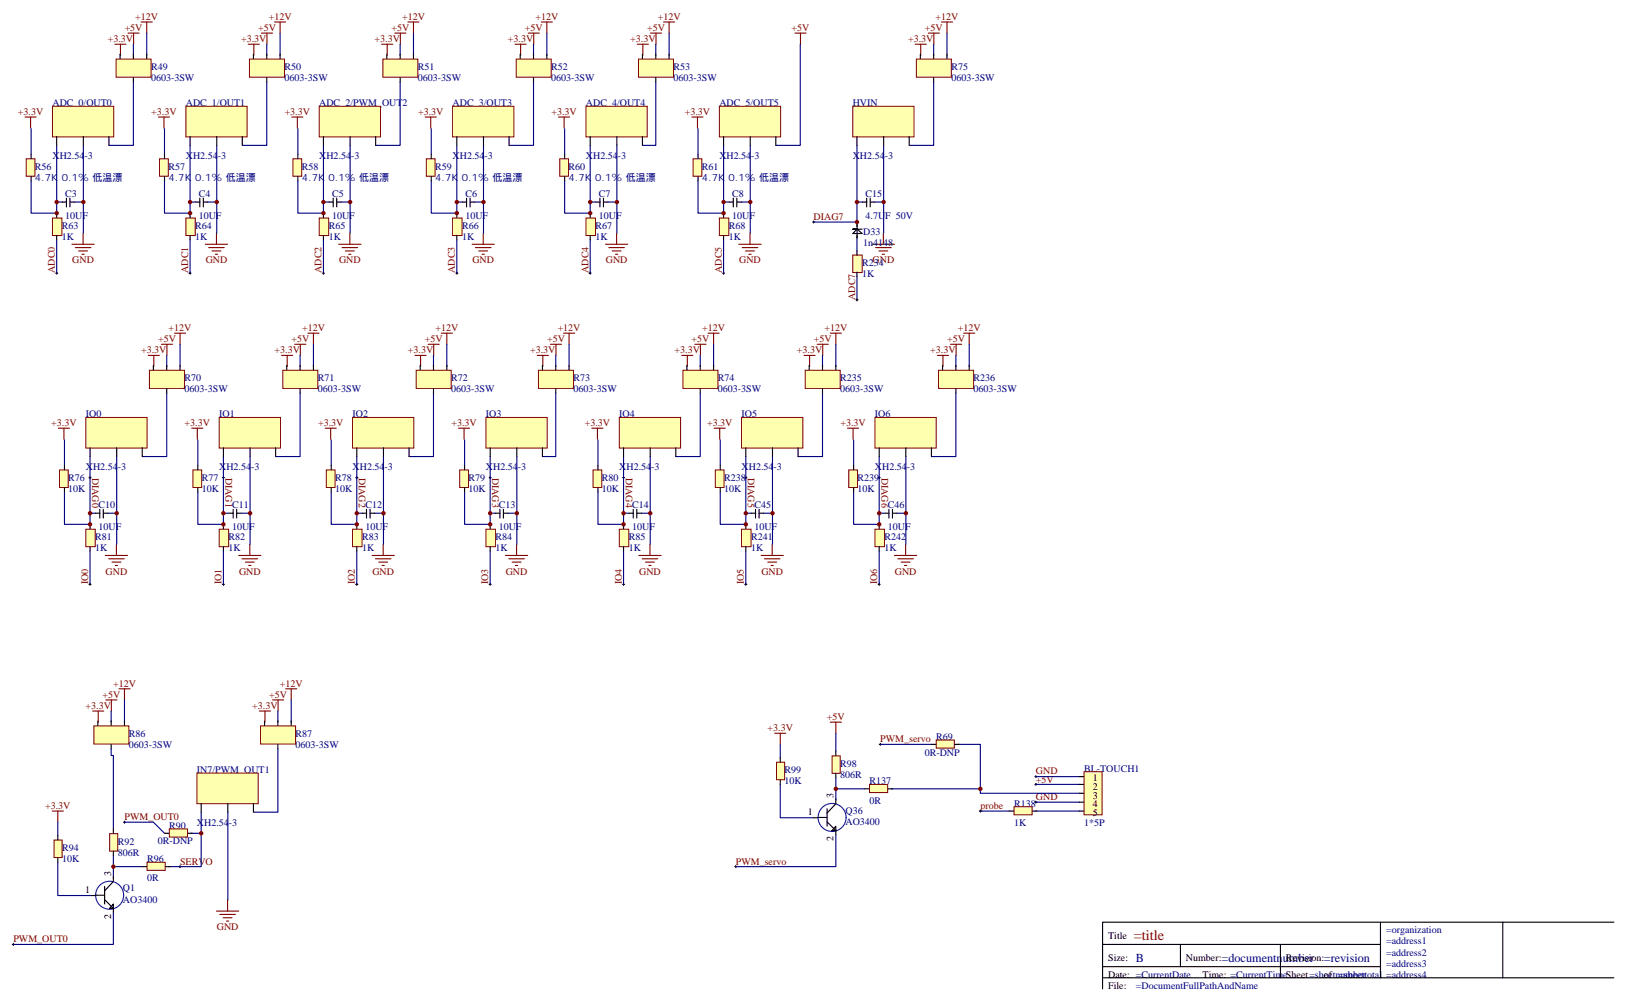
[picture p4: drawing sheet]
<svg xmlns="http://www.w3.org/2000/svg" width="516mm" height="317mm" viewBox="0 0 516 317" stroke-linecap="round" stroke-linejoin="round" font-family="sans-serif">
<path d="M350 299.8h88.1M374.6 299.8v7M406.4 299.8v10.6M438.1 292.7v17.7M477 292.7h-127v21.2M512.2 292.7h-35.2v17.7M350 310.4h162.2M350 306.8h88.1" fill="none" stroke="#000" stroke-width=".35"/>
<g fill="none" stroke="#800000" stroke-width=".35">
<path d="M36.5 14h3.5M38.2 14v3.6M40.6 10.5h3.6M42.4 10.5v3.5M44.8 7h3.5M46.6 7v3.5M78.8 14h3.5M80.6 14v3.6M83 10.5h3.5M84.7 10.5v3.5M87.1 7h3.6M88.9 7v3.5"/>
<path d="M121.1 14h3.6M122.9 14v3.6M125.3 10.5h3.5M127.1 10.5v3.5M129.5 7h3.5M131.2 7v3.5M163.5 14h3.5M165.2 14v3.6M167.6 10.5h3.6M169.4 10.5v3.5M171.8 7h3.5M173.6 7v3.5"/>
<path d="M202.3 14h3.5M204 14v3.6M206.4 10.5h3.6M208.2 10.5v3.5M210.6 7h3.5M212.4 7v3.5M252.3 10.5h3.5M254.1 10.5v3.5M290.5 14h3.5M292.2 14v3.6M294.6 10.5h3.6M296.4 10.5v3.5"/>
<path d="M298.8 7h3.5M300.6 7v3.5M7.9 37.2h3.6M9.7 37.2v3.5M50.3 37.2h3.5M52 37.2v3.5M92.6 37.2h3.5M94.4 37.2v3.5M134.9 37.2h3.6M136.7 37.2v3.5M177.3 37.2h3.5M179 37.2v3.5"/>
<path d="M219.6 37.2h3.5M221.4 37.2v3.5M22.8 77.5h7.1M23.9 78.6h4.9M25 79.7h2.8M26.4 74v3.5M65.2 77.5h7M66.2 78.6h5M67.3 79.7h2.8M68.7 74v3.5M107.5 77.5h7.1M108.6 78.6h4.9"/>
<path d="M109.6 79.7h2.9M111 74v3.5M149.8 77.5h7.1M150.9 78.6h4.9M152 79.7h2.8M153.4 74v3.5M192.2 77.5h7M193.2 78.6h5M194.3 79.7h2.8M195.7 74v3.5M234.5 77.5h7.1M235.6 78.6h4.9"/>
<path d="M236.6 79.7h2.9M238 74v3.5M276.8 77.5h7.1M277.9 78.6h4.9M279 79.7h2.8M280.4 74v3.5M26 80.7h.7M68.4 80.7h.7M110.7 80.7h.7M153 80.7h.7M195.4 80.7h.7M237.7 80.7h.7"/>
<path d="M280 80.7h.7M47.1 112.8h3.5M48.8 112.8v3.5M51.2 109.3h3.5M53 109.3v3.5M55.4 105.8h3.5M57.1 105.8v3.5M89.4 112.8h3.5M91.2 112.8v3.5M93.6 109.3h3.5M95.3 109.3v3.5M97.7 105.8h3.5"/>
<path d="M99.5 105.8v3.5M131.7 112.8h3.5M133.5 112.8v3.5M135.9 109.3h3.5M137.7 109.3v3.5M140.1 105.8h3.5M141.8 105.8v3.5M170.5 112.8h3.6M172.3 112.8v3.5M174.7 109.3h3.5M176.5 109.3v3.5M178.9 105.8h3.5"/>
<path d="M180.6 105.8v3.5M216.4 112.8h3.5M218.2 112.8v3.5M220.6 109.3h3.5M222.3 109.3v3.5M224.7 105.8h3.5M226.5 105.8v3.5M255.2 112.8h3.5M257 112.8v3.5M259.4 109.3h3.5M261.1 109.3v3.5M263.5 105.8h3.6"/>
<path d="M265.3 105.8v3.5M297.5 112.8h3.6M299.3 112.8v3.5M301.7 109.3h3.5M303.5 109.3v3.5M305.9 105.8h3.5M307.6 105.8v3.5M18.5 135.9h3.6M20.3 135.9v3.6M60.9 135.9h3.5M62.6 135.9v3.6M103.2 135.9h3.5"/>
<path d="M105 135.9v3.6M145.5 135.9h3.6M147.3 135.9v3.6M187.9 135.9h3.5M189.6 135.9v3.6M226.7 135.9h3.5M228.4 135.9v3.6M269 135.9h3.5M270.8 135.9v3.6M33.4 176.3h7.1M34.5 177.4h4.9M35.5 178.4h2.9"/>
<path d="M36.6 179.5h.7M37 172.8v3.5M75.8 176.3h7M76.8 177.4h5M77.9 178.4h2.8M78.9 179.5h.7M79.3 172.8v3.5M118.1 176.3h7.1M119.2 177.4h4.9M120.2 178.4h2.8M121.3 179.5h.7M121.6 172.8v3.5"/>
<path d="M160.4 176.3h7.1M161.5 177.4h4.9M162.5 178.4h2.9M163.6 179.5h.7M164 172.8v3.5M202.8 176.3h7M203.8 177.4h5M204.9 178.4h2.8M205.9 179.5h.7M206.3 172.8v3.5M241.6 176.3h7M242.6 177.4h5"/>
<path d="M243.7 178.4h2.8M244.7 179.5h.7M245.1 172.8v3.5M283.9 176.3h7.1M285 177.4h4.9M286 178.4h2.8M287.1 179.5h.7M287.4 172.8v3.5M37.7 218.7h3.6M39.5 218.7v3.5M90.7 218.7h3.5M92.4 218.7v3.5"/>
<path d="M29.4 225.7h3.5M31.2 225.7v3.5M33.6 222.2h3.5M35.3 222.2v3.5M82.3 225.7h3.6M84.1 225.7v3.5M86.5 222.2h3.5M88.3 222.2v3.5M245.9 232.8h3.5M247.6 232.8v3.5M263.5 229.2h3.6M265.3 229.2v3.6"/>
<path d="M16.6 257.5h3.5M18.3 257.5v3.5M68.7 289.2h7.1M69.8 290.3h4.9M70.8 291.3h2.8M71.9 292.4h.7M72.2 285.7v3.5"/>
</g>
<g fill="none" stroke="#000" stroke-width=".32">
<path d="M257.9 70.5h.7M258.2 70.1v.7M17.6 86.7h.7M18 86.4v.7M60 86.7h.7M60.3 86.4v.7M102.3 86.7h.7M102.7 86.4v.7M144.6 86.7h.7M145 86.4v.7M187 86.7h.7M187.3 86.4v.7"/>
<path d="M229.3 86.7h.7M229.7 86.4v.7M271.6 95.2h.7M272 94.8v.7M28.2 151.6h.7M28.6 151.3v.7M70.6 151.6h.7M70.9 151.3v.7M112.9 151.6h.7M113.2 151.3v.7M155.2 151.6h.7M155.6 151.3v.7"/>
<path d="M197.6 151.6h.7M197.9 151.3v.7M236.4 151.6h.7M236.7 151.3v.7M278.7 151.6h.7M279 151.3v.7M28.2 185.5h.7M28.6 185.1v.7M70.6 185.5h.7M70.9 185.1v.7M112.9 185.5h.7M113.2 185.1v.7"/>
<path d="M155.2 185.5h.7M155.6 185.1v.7M197.6 185.5h.7M197.9 185.1v.7M236.4 185.5h.7M236.7 185.1v.7M278.7 185.5h.7M279 185.1v.7M279 236.3h.8M279.4 235.9v.7M310.8 257.5h.7M311.1 257.1v.7"/>
<path d="M328.4 246.5h.7M328.4 249h.7M328.4 254.6h.7M328.8 246.2v.7M328.8 248.6v.7M328.8 254.3v.7M39.2 261h.7M39.5 260.6v.7M56.8 275.1h.7M57.1 274.7v.7M233.2 275.1h.7M233.5 274.7v.7"/>
<path d="M3.9 299.8h.7M4.2 299.4v.7"/>
</g>
<g fill="none" stroke="#000080" stroke-width=".35">
<path d="M42.3 14v3.6M46.6 10.5v7.1M84.7 14v3.6M88.9 10.5v7.1M127 14v3.6M131.2 10.5v7.1M169.3 14v3.6M173.6 10.5v7.1M208.1 14v3.6M212.4 10.5v7.1M254 14v32.1h-7.8M296.3 14v3.6"/>
<path d="M300.6 10.5v7.1M42.3 26v20.1h-7.7M84.7 26v20.1h-7.8M127 26v20.1h-7.8M169.3 26v20.1h-7.7M208.1 26v20.1h-4.2M296.3 26v20.1h-7.7M9.9 57.4v10.3h8.1v-3.6M9.9 40.9v8.1M18 46.1v18h1.8M26.5 46.1v27.9M52.2 57.4v10.3h8.1v-3.6"/>
<path d="M52.2 40.9v8.1M60.3 46.1v18h1.8M68.8 46.1v27.9M94.5 57.4v10.3h8.2v-3.6M94.5 40.9v8.1M102.7 46.1v18h1.7M111.1 46.1v27.9M136.9 57.4v10.3h8.1v-3.6M136.9 40.9v8.1M145 46.1v18h1.8M153.5 46.1v27.9M179.2 57.4v10.3h8.1v-3.6"/>
<path d="M179.2 40.9v8.1M187.3 46.1v18h1.8M195.8 46.1v27.9M221.5 57.4v10.3h8.2v-3.6M221.5 40.9v8.1M229.7 46.1v18h1.7M238.1 46.1v27.9M272 46.1v18h1.8M280.5 46.1v27.9M18 76.1v10.6M23.6 64.1h2.9M60.3 76.1v10.6"/>
<path d="M66 64.1h2.8M102.7 76.1v10.6M108.3 64.1h2.8M145 76.1v10.6M150.6 64.1h2.9M187.3 76.1v10.6M193 64.1h2.8M229.7 76.1v10.6M235.3 64.1h2.8M258.2 70.5h13.8M272 64.1v7.1M272 75.4v4.3"/>
<path d="M277.6 64.1h2.9M272 87.8v7.4M52.9 112.8v3.5M57.1 109.3v7M95.2 112.8v3.5M99.5 109.3v7M137.6 112.8v3.5M141.8 109.3v7M176.4 112.8v3.5M180.6 109.3v7M222.2 112.8v3.5M226.5 109.3v7"/>
<path d="M261.1 112.8v3.5M265.3 109.3v7M303.4 112.8v3.5M307.6 109.3v7M20.5 139.6v8.1M52.9 124.8v20.1h-7.7M62.8 139.6v8.1M95.2 124.8v20.1h-7.7M105.1 139.6v8.1M137.6 124.8v20.1h-7.8M147.5 139.6v8.1M176.4 124.8v20.1h-4.2"/>
<path d="M189.8 139.6v8.1M222.2 124.8v20.1h-7.7M228.6 139.6v8.1M261.1 124.8v20.1h-7.8M270.9 139.6v8.1M303.4 124.8v20.1h-7.8M20.5 156.2v10.2h8.1v-3.5M28.6 144.9v18h1.7M37 144.9v27.9M62.8 156.2v10.2h8.1v-3.5M70.9 144.9v18h1.8M79.4 144.9v27.9"/>
<path d="M105.1 156.2v10.2h8.1v-3.5M113.2 144.9v18h1.8M121.7 144.9v27.9M147.5 156.2v10.2h8.1v-3.5M155.6 144.9v18h1.7M164 144.9v27.9M189.8 156.2v10.2h8.1v-3.5M197.9 144.9v18h1.8M206.4 144.9v27.9M228.6 156.2v10.2h8.1v-3.5M236.7 144.9v18h1.8M245.2 144.9v27.9"/>
<path d="M270.9 156.2v10.2h8.1v-3.5M279 144.9v18h1.8M287.5 144.9v27.9M28.6 174.9v10.6M34.2 162.9h2.8M70.9 174.9v10.6M76.6 162.9h2.8M113.2 174.9v10.6M118.9 162.9h2.8M155.6 174.9v10.6M161.2 162.9h2.8M197.9 174.9v10.6"/>
<path d="M203.6 162.9h2.8M236.7 174.9v10.6M242.4 162.9h2.8M279 174.9v10.6M284.7 162.9h2.8M35.3 237.7v2.1h.7v23.3M35.3 225.7v3.5M39.5 222.2v7M88.2 237.7v20.1h-7.8M88.2 225.7v3.5M92.4 222.2v7M247.6 236.3v4.2"/>
<path d="M265.3 232.8v5.6M279.4 236.3h16.2M304.1 236.3h7v15.5h31.4M63.9 257.8v17.3h-10.3M72.3 257.8v27.9M247.6 249v10.6h10.6M265.3 246.9v7M265.3 250.4h9.2M282.9 250.4h28.2M311.1 257.5h9.2M328.8 246.5h13.7M328.8 249h13.7"/>
<path d="M328.8 254.6h13.7M328.8 257.5h13.7M18.3 273.7v10.6h10.6M18.3 261v4.2M36 271.6v7M36 275.1h9.2M39.5 261h9.2l3.5 3.5M60.7 264.5h3.2M265.3 264.9v10.2h-31.8M36 289.6v10.2h-31.8"/>
</g>
<path d="M8.3 50.4h2.8v5.6h-2.8z" fill="#ffffb0" stroke="#800000" stroke-width=".32"/>
<path d="M9.9 49v1.4M9.9 56v1.4M19.8 64.1h1.3M21.1 62.9v2.8M22.2 62.9v2.8M22.2 64.1h1.4" fill="none" stroke="#000" stroke-width=".35"/>
<path d="M16.7 33.7h19.4v9.8h-19.4z" fill="#ffffb0" stroke="#800000" stroke-width=".32"/>
<path d="M18 43.4v2.7M26.5 43.4v2.7M34.6 43.4v2.7" fill="none" stroke="#000" stroke-width=".35"/>
<path d="M16.7 69.2h3v5.6h-3z" fill="#ffffb0" stroke="#800000" stroke-width=".32"/>
<path d="M18 67.7v1.4M18 74.7v1.4" fill="none" stroke="#000" stroke-width=".35"/>
<path d="M50.6 50.4h2.8v5.6h-2.8z" fill="#ffffb0" stroke="#800000" stroke-width=".32"/>
<path d="M52.2 49v1.4M52.2 56v1.4M62.1 64.1h1.4M63.4 62.9v2.8M64.5 62.9v2.8M64.6 64.1h1.4" fill="none" stroke="#000" stroke-width=".35"/>
<path d="M59 33.7h19.4v9.8h-19.4z" fill="#ffffb0" stroke="#800000" stroke-width=".32"/>
<path d="M60.3 43.4v2.7M68.8 43.4v2.7M76.9 43.4v2.7" fill="none" stroke="#000" stroke-width=".35"/>
<path d="M59 69.2h3v5.6h-3z" fill="#ffffb0" stroke="#800000" stroke-width=".32"/>
<path d="M60.3 67.7v1.4M60.3 74.7v1.4" fill="none" stroke="#000" stroke-width=".35"/>
<path d="M93 50.4h2.8v5.6h-2.8z" fill="#ffffb0" stroke="#800000" stroke-width=".32"/>
<path d="M94.5 49v1.4M94.5 56v1.4M104.4 64.1h1.4M105.7 62.9v2.8M106.9 62.9v2.8M106.9 64.1h1.4" fill="none" stroke="#000" stroke-width=".35"/>
<path d="M101.3 33.7h19.5v9.8h-19.5z" fill="#ffffb0" stroke="#800000" stroke-width=".32"/>
<path d="M102.7 43.4v2.7M111.1 43.4v2.7M119.2 43.4v2.7" fill="none" stroke="#000" stroke-width=".35"/>
<path d="M101.3 69.2h3v5.6h-3z" fill="#ffffb0" stroke="#800000" stroke-width=".32"/>
<path d="M102.7 67.7v1.4M102.7 74.7v1.4" fill="none" stroke="#000" stroke-width=".35"/>
<path d="M135.3 50.4h2.8v5.6h-2.8z" fill="#ffffb0" stroke="#800000" stroke-width=".32"/>
<path d="M136.9 49v1.4M136.9 56v1.4M146.8 64.1h1.3M148.1 62.9v2.8M149.2 62.9v2.8M149.2 64.1h1.4" fill="none" stroke="#000" stroke-width=".35"/>
<path d="M143.7 33.7h19.4v9.8h-19.4z" fill="#ffffb0" stroke="#800000" stroke-width=".32"/>
<path d="M145 43.4v2.7M153.5 43.4v2.7M161.6 43.4v2.7" fill="none" stroke="#000" stroke-width=".35"/>
<path d="M143.7 69.2h3v5.6h-3z" fill="#ffffb0" stroke="#800000" stroke-width=".32"/>
<path d="M145 67.7v1.4M145 74.7v1.4" fill="none" stroke="#000" stroke-width=".35"/>
<path d="M177.6 50.4h2.8v5.6h-2.8z" fill="#ffffb0" stroke="#800000" stroke-width=".32"/>
<path d="M179.2 49v1.4M179.2 56v1.4M189.1 64.1h1.4M190.4 62.9v2.8M191.5 62.9v2.8M191.6 64.1h1.4" fill="none" stroke="#000" stroke-width=".35"/>
<path d="M186 33.7h19.4v9.8h-19.4z" fill="#ffffb0" stroke="#800000" stroke-width=".32"/>
<path d="M187.3 43.4v2.7M195.8 43.4v2.7M203.9 43.4v2.7" fill="none" stroke="#000" stroke-width=".35"/>
<path d="M186 69.2h3v5.6h-3z" fill="#ffffb0" stroke="#800000" stroke-width=".32"/>
<path d="M187.3 67.7v1.4M187.3 74.7v1.4" fill="none" stroke="#000" stroke-width=".35"/>
<path d="M220 50.4h2.8v5.6h-2.8z" fill="#ffffb0" stroke="#800000" stroke-width=".32"/>
<path d="M221.5 49v1.4M221.5 56v1.4M231.4 64.1h1.4M232.7 62.9v2.8M233.9 62.9v2.8M233.9 64.1h1.4" fill="none" stroke="#000" stroke-width=".35"/>
<path d="M228.3 33.7h19.5v9.8h-19.5z" fill="#ffffb0" stroke="#800000" stroke-width=".32"/>
<path d="M229.7 43.4v2.7M238.1 43.4v2.7M246.2 43.4v2.7" fill="none" stroke="#000" stroke-width=".35"/>
<path d="M228.3 69.2h3v5.6h-3z" fill="#ffffb0" stroke="#800000" stroke-width=".32"/>
<path d="M229.7 67.7v1.4M229.7 74.7v1.4" fill="none" stroke="#000" stroke-width=".35"/>
<path d="M36.8 18.8h11.2v5.7h-11.2z" fill="#ffffb0" stroke="#800000" stroke-width=".32"/>
<path d="M38.1 17.2v1.4M42.3 17.2v1.4M46.6 17.2v1.4M42.3 24.6v1.4" fill="none" stroke="#000" stroke-width=".35"/>
<path d="M79.2 18.8h11.1v5.7h-11.1z" fill="#ffffb0" stroke="#800000" stroke-width=".32"/>
<path d="M80.4 17.2v1.4M84.7 17.2v1.4M88.9 17.2v1.4M84.7 24.6v1.4" fill="none" stroke="#000" stroke-width=".35"/>
<path d="M121.5 18.8h11.1v5.7h-11.1z" fill="#ffffb0" stroke="#800000" stroke-width=".32"/>
<path d="M122.8 17.2v1.4M127 17.2v1.4M131.2 17.2v1.4M127 24.6v1.4" fill="none" stroke="#000" stroke-width=".35"/>
<path d="M163.8 18.8h11.2v5.7h-11.2z" fill="#ffffb0" stroke="#800000" stroke-width=".32"/>
<path d="M165.1 17.2v1.4M169.3 17.2v1.4M173.6 17.2v1.4M169.3 24.6v1.4" fill="none" stroke="#000" stroke-width=".35"/>
<path d="M202.6 18.8h11.2v5.7h-11.2z" fill="#ffffb0" stroke="#800000" stroke-width=".32"/>
<path d="M203.9 17.2v1.4M208.1 17.2v1.4M212.4 17.2v1.4M208.1 24.6v1.4" fill="none" stroke="#000" stroke-width=".35"/>
<path d="M18.9 149.2h2.8v5.5h-2.8z" fill="#ffffb0" stroke="#800000" stroke-width=".32"/>
<path d="M20.5 147.7v1.4M20.5 154.8v1.4M30.3 162.9h1.4M31.7 161.7v2.8M32.8 161.7v2.8M32.8 162.9h1.4" fill="none" stroke="#000" stroke-width=".35"/>
<path d="M27.2 132.5h19.5v9.7h-19.5z" fill="#ffffb0" stroke="#800000" stroke-width=".32"/>
<path d="M28.6 142.1v2.8M37 142.1v2.8M45.2 142.1v2.8" fill="none" stroke="#000" stroke-width=".35"/>
<path d="M27.2 168h3v5.5h-3z" fill="#ffffb0" stroke="#800000" stroke-width=".32"/>
<path d="M28.6 166.4v1.4M28.6 173.5v1.4" fill="none" stroke="#000" stroke-width=".35"/>
<path d="M61.2 149.2h2.8v5.5h-2.8z" fill="#ffffb0" stroke="#800000" stroke-width=".32"/>
<path d="M62.8 147.7v1.4M62.8 154.8v1.4M72.7 162.9h1.4M74 161.7v2.8M75.1 161.7v2.8M75.2 162.9h1.4" fill="none" stroke="#000" stroke-width=".35"/>
<path d="M69.6 132.5h19.4v9.7h-19.4z" fill="#ffffb0" stroke="#800000" stroke-width=".32"/>
<path d="M70.9 142.1v2.8M79.4 142.1v2.8M87.5 142.1v2.8" fill="none" stroke="#000" stroke-width=".35"/>
<path d="M69.6 168h3v5.5h-3z" fill="#ffffb0" stroke="#800000" stroke-width=".32"/>
<path d="M70.9 166.4v1.4M70.9 173.5v1.4" fill="none" stroke="#000" stroke-width=".35"/>
<path d="M103.6 149.2h2.7v5.5h-2.7z" fill="#ffffb0" stroke="#800000" stroke-width=".32"/>
<path d="M105.1 147.7v1.4M105.1 154.8v1.4M115 162.9h1.4M116.3 161.7v2.8M117.5 161.7v2.8M117.5 162.9h1.4" fill="none" stroke="#000" stroke-width=".35"/>
<path d="M111.9 132.5h19.4v9.7h-19.4z" fill="#ffffb0" stroke="#800000" stroke-width=".32"/>
<path d="M113.2 142.1v2.8M121.7 142.1v2.8M129.8 142.1v2.8" fill="none" stroke="#000" stroke-width=".35"/>
<path d="M111.9 168h3v5.5h-3z" fill="#ffffb0" stroke="#800000" stroke-width=".32"/>
<path d="M113.2 166.4v1.4M113.2 173.5v1.4" fill="none" stroke="#000" stroke-width=".35"/>
<path d="M145.9 149.2h2.8v5.5h-2.8z" fill="#ffffb0" stroke="#800000" stroke-width=".32"/>
<path d="M147.5 147.7v1.4M147.5 154.8v1.4M157.3 162.9h1.4M158.7 161.7v2.8M159.8 161.7v2.8M159.8 162.9h1.4" fill="none" stroke="#000" stroke-width=".35"/>
<path d="M154.2 132.5h19.5v9.7h-19.5z" fill="#ffffb0" stroke="#800000" stroke-width=".32"/>
<path d="M155.6 142.1v2.8M164 142.1v2.8M172.2 142.1v2.8" fill="none" stroke="#000" stroke-width=".35"/>
<path d="M154.2 168h3v5.5h-3z" fill="#ffffb0" stroke="#800000" stroke-width=".32"/>
<path d="M155.6 166.4v1.4M155.6 173.5v1.4" fill="none" stroke="#000" stroke-width=".35"/>
<path d="M188.2 149.2h2.8v5.5h-2.8z" fill="#ffffb0" stroke="#800000" stroke-width=".32"/>
<path d="M189.8 147.7v1.4M189.8 154.8v1.4M199.7 162.9h1.4M201 161.7v2.8M202.1 161.7v2.8M202.2 162.9h1.4" fill="none" stroke="#000" stroke-width=".35"/>
<path d="M196.6 132.5h19.4v9.7h-19.4z" fill="#ffffb0" stroke="#800000" stroke-width=".32"/>
<path d="M197.9 142.1v2.8M206.4 142.1v2.8M214.5 142.1v2.8" fill="none" stroke="#000" stroke-width=".35"/>
<path d="M196.6 168h3v5.5h-3z" fill="#ffffb0" stroke="#800000" stroke-width=".32"/>
<path d="M197.9 166.4v1.4M197.9 173.5v1.4" fill="none" stroke="#000" stroke-width=".35"/>
<path d="M47.4 117.5h11.1v5.8h-11.1z" fill="#ffffb0" stroke="#800000" stroke-width=".32"/>
<path d="M48.7 116v1.4M52.9 116v1.4M57.1 116v1.4M52.9 123.4v1.4" fill="none" stroke="#000" stroke-width=".35"/>
<path d="M89.8 117.5h11.1v5.8h-11.1z" fill="#ffffb0" stroke="#800000" stroke-width=".32"/>
<path d="M91 116v1.4M95.2 116v1.4M99.5 116v1.4M95.2 123.4v1.4" fill="none" stroke="#000" stroke-width=".35"/>
<path d="M132.1 117.5h11.1v5.8h-11.1z" fill="#ffffb0" stroke="#800000" stroke-width=".32"/>
<path d="M133.3 116v1.4M137.6 116v1.4M141.8 116v1.4M137.6 123.4v1.4" fill="none" stroke="#000" stroke-width=".35"/>
<path d="M170.9 117.5h11.1v5.8h-11.1z" fill="#ffffb0" stroke="#800000" stroke-width=".32"/>
<path d="M172.2 116v1.4M176.4 116v1.4M180.6 116v1.4M176.4 123.4v1.4" fill="none" stroke="#000" stroke-width=".35"/>
<path d="M216.8 117.5h11.1v5.8h-11.1z" fill="#ffffb0" stroke="#800000" stroke-width=".32"/>
<path d="M218 116v1.4M222.2 116v1.4M226.5 116v1.4M222.2 123.4v1.4" fill="none" stroke="#000" stroke-width=".35"/>
<path d="M62.5 245.4h19.5v9.7h-19.5z" fill="#ffffb0" stroke="#800000" stroke-width=".32"/>
<path d="M63.9 255v2.8M72.3 255v2.8M80.4 255v2.8" fill="none" stroke="#000" stroke-width=".35"/>
<path d="M82.7 230.4h11.1v5.8h-11.1z" fill="#ffffb0" stroke="#800000" stroke-width=".32"/>
<path d="M84 228.9v1.4M88.2 228.9v1.4M88.2 236.3v1.4M92.4 228.9v1.4M36 278.3v1.4M36 279.8l-2.8 3M28.9 284.3h1.4M30.4 284.2h2.8M33.2 285.6l2.8 2.7h-1.2h1.2v-1.3l-1.2 1.3M33.2 281.4v5.6M36 288.2v1.4" fill="none" stroke="#000" stroke-width=".35"/>
<path d="M39.2 284.2a4.4 4.4 0 0 0-6.4-4 4.4 4.4 0 0 0-.7 7.5 4.4 4.4 0 0 0 7.1-2.7v-.8" fill="none" stroke="#00f" stroke-width=".35"/>
<path d="M34.8 264.6h2.6v5.6h-2.6z" fill="#ffffb0" stroke="#800000" stroke-width=".32"/>
<path d="M36 263.1v1.4M36 270.2v1.4" fill="none" stroke="#000" stroke-width=".35"/>
<path d="M17.2 266.7h2.5v5.5h-2.5z" fill="#ffffb0" stroke="#800000" stroke-width=".32"/>
<path d="M18.3 265.2v1.4M18.3 272.3v1.4" fill="none" stroke="#000" stroke-width=".35"/>
<path d="M46.7 273.7h5.7v2.6h-5.7z" fill="#ffffb0" stroke="#800000" stroke-width=".32"/>
<path d="M45.2 275.1h1.3M52.6 275.1h1.4" fill="none" stroke="#000" stroke-width=".35"/>
<path d="M53.7 263.1h5.8v2.6h-5.8z" fill="#ffffb0" stroke="#800000" stroke-width=".32"/>
<path d="M52.2 264.5h1.4M59.6 264.5h1.4" fill="none" stroke="#000" stroke-width=".35"/>
<path d="M29.8 230.4h11.1v5.8h-11.1z" fill="#ffffb0" stroke="#800000" stroke-width=".32"/>
<path d="M273.8 64.1h1.3M275.1 62.9v2.8M276.2 62.9v2.8M276.2 64.1h1.4M31 228.9v1.4M35.3 228.9v1.4M35.3 236.3v1.4M39.5 228.9v1.4" fill="none" stroke="#000" stroke-width=".35"/>
<path d="M270.7 33.7h19.4v9.8h-19.4z" fill="#ffffb0" stroke="#800000" stroke-width=".32"/>
<path d="M272 43.4v2.7M280.5 43.4v2.7M288.6 43.4v2.7" fill="none" stroke="#000" stroke-width=".35"/>
<path d="M290.8 18.8h11.2v5.7h-11.2z" fill="#ffffb0" stroke="#800000" stroke-width=".32"/>
<path d="M292.1 17.2v1.4M296.3 17.2v1.4M300.6 17.2v1.4M296.3 24.6v1.4M272 71.2v.7M272 71.3v1.4l-1.3 1.4h2.9l-1.6-1.4h-1.3h2.9M272 72.7v2.8" fill="none" stroke="#000" stroke-width=".35"/>
<path d="M344.1 245h5.7v13.6h-5.7z" fill="#ffffb0" stroke="#800000" stroke-width=".32"/>
<path d="M342.5 246.5h1.4M342.5 249h1.4M342.5 251.8h1.4M342.5 254.6h1.4M342.5 257.5h1.4" fill="none" stroke="#000" stroke-width=".35"/>
<path d="M270.7 81h3v5.5h-3z" fill="#ffffb0" stroke="#800000" stroke-width=".32"/>
<path d="M272 79.7v1.3M272 86.4v1.4" fill="none" stroke="#000" stroke-width=".35"/>
<path d="M227 149.2h2.8v5.5h-2.8z" fill="#ffffb0" stroke="#800000" stroke-width=".32"/>
<path d="M228.6 147.7v1.4M228.6 154.8v1.4M238.5 162.9h1.4M239.8 161.7v2.8M240.9 161.7v2.8M241 162.9h1.4" fill="none" stroke="#000" stroke-width=".35"/>
<path d="M235.4 132.5h19.4v9.7h-19.4z" fill="#ffffb0" stroke="#800000" stroke-width=".32"/>
<path d="M236.7 142.1v2.8M245.2 142.1v2.8M253.3 142.1v2.8" fill="none" stroke="#000" stroke-width=".35"/>
<path d="M235.4 168h3v5.5h-3z" fill="#ffffb0" stroke="#800000" stroke-width=".32"/>
<path d="M236.7 166.4v1.4M236.7 173.5v1.4" fill="none" stroke="#000" stroke-width=".35"/>
<path d="M255.6 117.5h11.1v5.8h-11.1z" fill="#ffffb0" stroke="#800000" stroke-width=".32"/>
<path d="M256.8 116v1.4M261.1 116v1.4M265.3 116v1.4M261.1 123.4v1.4" fill="none" stroke="#000" stroke-width=".35"/>
<path d="M269.4 149.2h2.7v5.5h-2.7z" fill="#ffffb0" stroke="#800000" stroke-width=".32"/>
<path d="M270.9 147.7v1.4M270.9 154.8v1.4M280.8 162.9h1.4M282.1 161.7v2.8M283.3 161.7v2.8M283.3 162.9h1.4" fill="none" stroke="#000" stroke-width=".35"/>
<path d="M277.7 132.5h19.5v9.7h-19.5z" fill="#ffffb0" stroke="#800000" stroke-width=".32"/>
<path d="M279 142.1v2.8M287.5 142.1v2.8M295.6 142.1v2.8" fill="none" stroke="#000" stroke-width=".35"/>
<path d="M277.7 168h3v5.5h-3z" fill="#ffffb0" stroke="#800000" stroke-width=".32"/>
<path d="M279 166.4v1.4M279 173.5v1.4" fill="none" stroke="#000" stroke-width=".35"/>
<path d="M297.9 117.5h11.1v5.8h-11.1z" fill="#ffffb0" stroke="#800000" stroke-width=".32"/>
<path d="M299.2 116v1.4M303.4 116v1.4M307.6 116v1.4M303.4 123.4v1.4" fill="none" stroke="#000" stroke-width=".35"/>
<path d="M321.8 256.1h5.8v2.5h-5.8z" fill="#ffffb0" stroke="#800000" stroke-width=".32"/>
<path d="M258.2 259.6h1.4M259.7 259.5h2.8M262.5 256.7v5.6M265.3 253.6v1.4M265.3 255.1l-2.8 3M320.3 257.5h1.4M327.8 257.5h1.3M262.5 260.9l2.8 2.8h-1.2h1.2v-1.4l-1.2 1.4M265.3 263.5v1.4" fill="none" stroke="#000" stroke-width=".35"/>
<circle cx="264.1" cy="259.5" r="4.4" fill="none" stroke="#00f" stroke-width=".35"/>
<path d="M264.1 239.9h2.6v5.6h-2.6z" fill="#ffffb0" stroke="#800000" stroke-width=".32"/>
<path d="M265.3 238.4v1.4M265.3 245.5v1.4" fill="none" stroke="#000" stroke-width=".35"/>
<path d="M246.5 242h2.5v5.5h-2.5z" fill="#ffffb0" stroke="#800000" stroke-width=".32"/>
<path d="M247.6 240.5v1.4M247.6 247.6v1.4" fill="none" stroke="#000" stroke-width=".35"/>
<path d="M276 249h5.7v2.6h-5.7z" fill="#ffffb0" stroke="#800000" stroke-width=".32"/>
<path d="M274.5 250.4h1.4M281.9 250.4h1.4" fill="none" stroke="#000" stroke-width=".35"/>
<path d="M297.1 234.9h5.8v2.6h-5.8z" fill="#ffffb0" stroke="#800000" stroke-width=".32"/>
<path d="M295.6 236.3h1.4M303.1 236.3h1.3" fill="none" stroke="#000" stroke-width=".35"/>
<g fill="#800000">
<circle cx="18" cy="67.7" r=".71"/>
<circle cx="18" cy="64.1" r=".71"/>
<circle cx="26.5" cy="64.1" r=".71"/>
<circle cx="28.6" cy="166.4" r=".71"/>
<circle cx="28.6" cy="162.9" r=".71"/>
<circle cx="36" cy="275.1" r=".71"/>
<circle cx="37" cy="162.9" r=".71"/>
<circle cx="60.3" cy="67.7" r=".71"/>
<circle cx="60.3" cy="64.1" r=".71"/>
<circle cx="63.9" cy="264.5" r=".71"/>
<circle cx="68.8" cy="64.1" r=".71"/>
<circle cx="70.9" cy="166.4" r=".71"/>
<circle cx="70.9" cy="162.9" r=".71"/>
<circle cx="79.4" cy="162.9" r=".71"/>
<circle cx="102.7" cy="67.7" r=".71"/>
<circle cx="102.7" cy="64.1" r=".71"/>
<circle cx="111.1" cy="64.1" r=".71"/>
<circle cx="113.2" cy="166.4" r=".71"/>
<circle cx="113.2" cy="162.9" r=".71"/>
<circle cx="121.7" cy="162.9" r=".71"/>
<circle cx="145" cy="67.7" r=".71"/>
<circle cx="145" cy="64.1" r=".71"/>
<circle cx="153.5" cy="64.1" r=".71"/>
<circle cx="155.6" cy="166.4" r=".71"/>
<circle cx="155.6" cy="162.9" r=".71"/>
<circle cx="164" cy="162.9" r=".71"/>
<circle cx="187.3" cy="67.7" r=".71"/>
<circle cx="187.3" cy="64.1" r=".71"/>
<circle cx="195.8" cy="64.1" r=".71"/>
<circle cx="197.9" cy="166.4" r=".71"/>
<circle cx="197.9" cy="162.9" r=".71"/>
<circle cx="206.4" cy="162.9" r=".71"/>
<circle cx="229.7" cy="67.7" r=".71"/>
<circle cx="229.7" cy="64.1" r=".71"/>
<circle cx="236.7" cy="166.4" r=".71"/>
<circle cx="236.7" cy="162.9" r=".71"/>
<circle cx="238.1" cy="64.1" r=".71"/>
<circle cx="245.2" cy="162.9" r=".71"/>
<circle cx="265.3" cy="250.4" r=".71"/>
<circle cx="272" cy="70.5" r=".71"/>
<circle cx="272" cy="64.1" r=".71"/>
<circle cx="279" cy="166.4" r=".71"/>
<circle cx="279" cy="162.9" r=".71"/>
<circle cx="280.5" cy="64.1" r=".71"/>
<circle cx="287.5" cy="162.9" r=".71"/>
<circle cx="311.2" cy="250.4" r=".71"/>
</g>
<text font-size="4.6" fill="#800000" x="359.8" y="298.4">=title</text>
<g font-size="3.9" fill="#000080">
<text x="360.5" y="305.4">B</text>
<text x="387.7" y="305.4">=documentnumber</text>
<text x="420.2" y="305.4">=revision</text>
</g>
<g font-size="3.2" fill="#800000">
<text x="39.6" y="9.9">+5V</text>
<text x="42.9" y="6.3">+12V</text>
<text x="81.9" y="9.9">+5V</text>
<text x="85.3" y="6.3">+12V</text>
<text x="124.2" y="9.9">+5V</text>
<text x="127.6" y="6.3">+12V</text>
<text x="166.6" y="9.9">+5V</text>
<text x="169.9" y="6.3">+12V</text>
<text x="205.4" y="9.9">+5V</text>
<text x="208.8" y="6.3">+12V</text>
<text x="251.2" y="9.9">+5V</text>
<text x="293.6" y="9.9">+5V</text>
<text x="296.9" y="6.3">+12V</text>
<text x="34.2" y="13.4">+3.3V</text>
<text x="76.5" y="13.4">+3.3V</text>
<text x="118.9" y="13.4">+3.3V</text>
<text x="161.2" y="13.4">+3.3V</text>
<text x="200" y="13.4">+3.3V</text>
<text x="288.2" y="13.4">+3.3V</text>
<text x="5.7" y="36.5">+3.3V</text>
<text x="48" y="36.5">+3.3V</text>
<text x="90.4" y="36.5">+3.3V</text>
<text x="132.7" y="36.5">+3.3V</text>
<text x="175" y="36.5">+3.3V</text>
<text x="217.4" y="36.5">+3.3V</text>
<text x="258.2" y="69.8">DIAG7</text>
<text x="22.9" y="83.6">GND</text>
<text x="65.3" y="83.6">GND</text>
<text x="107.6" y="83.6">GND</text>
<text x="149.9" y="83.6">GND</text>
<text x="192.3" y="83.6">GND</text>
<text x="234.6" y="83.6">GND</text>
<text x="276.9" y="83.6">GND</text>
<text x="17.4" y="86.6" transform="rotate(-90 17.4 86.6)">ADC0</text>
<text x="59.7" y="86.6" transform="rotate(-90 59.7 86.6)">ADC1</text>
<text x="102.1" y="86.6" transform="rotate(-90 102.1 86.6)">ADC2</text>
<text x="144.4" y="86.6" transform="rotate(-90 144.4 86.6)">ADC3</text>
<text x="186.7" y="86.6" transform="rotate(-90 186.7 86.6)">ADC4</text>
<text x="229.1" y="86.6" transform="rotate(-90 229.1 86.6)">ADC5</text>
<text x="271.4" y="95.2" transform="rotate(-90 271.4 95.2)">ADC7</text>
<text x="53.5" y="105.1">+12V</text>
<text x="95.9" y="105.1">+12V</text>
<text x="138.2" y="105.1">+12V</text>
<text x="177" y="105.1">+12V</text>
<text x="222.9" y="105.1">+12V</text>
<text x="261.7" y="105.1">+12V</text>
<text x="304" y="105.1">+12V</text>
<text x="44.8" y="112.2">+3.3V</text>
<text x="50.2" y="108.7">+5V</text>
<text x="87.1" y="112.2">+3.3V</text>
<text x="92.5" y="108.7">+5V</text>
<text x="129.5" y="112.2">+3.3V</text>
<text x="134.8" y="108.7">+5V</text>
<text x="168.3" y="112.2">+3.3V</text>
<text x="173.6" y="108.7">+5V</text>
<text x="214.1" y="112.2">+3.3V</text>
<text x="219.5" y="108.7">+5V</text>
<text x="252.9" y="112.2">+3.3V</text>
<text x="258.3" y="108.7">+5V</text>
<text x="295.3" y="112.2">+3.3V</text>
<text x="300.6" y="108.7">+5V</text>
<text x="16.3" y="135.3">+3.3V</text>
<text x="58.6" y="135.3">+3.3V</text>
<text x="100.9" y="135.3">+3.3V</text>
<text x="143.3" y="135.3">+3.3V</text>
<text x="185.6" y="135.3">+3.3V</text>
<text x="224.4" y="135.3">+3.3V</text>
<text x="266.7" y="135.3">+3.3V</text>
<text x="29.3" y="151.6" transform="rotate(90 29.3 151.6)">DIAG0</text>
<text x="71.6" y="151.6" transform="rotate(90 71.6 151.6)">DIAG1</text>
<text x="113.9" y="151.6" transform="rotate(90 113.9 151.6)">DIAG2</text>
<text x="156.3" y="151.6" transform="rotate(90 156.3 151.6)">DIAG3</text>
<text x="198.6" y="151.6" transform="rotate(90 198.6 151.6)">DIAG4</text>
<text x="237.4" y="151.6" transform="rotate(90 237.4 151.6)">DIAG5</text>
<text x="279.7" y="151.6" transform="rotate(90 279.7 151.6)">DIAG6</text>
<text x="28" y="185.4" transform="rotate(-90 28 185.4)">IO0</text>
<text x="33.5" y="182.4">GND</text>
<text x="70.3" y="185.4" transform="rotate(-90 70.3 185.4)">IO1</text>
<text x="75.9" y="182.4">GND</text>
<text x="112.7" y="185.4" transform="rotate(-90 112.7 185.4)">IO2</text>
<text x="118.2" y="182.4">GND</text>
<text x="155" y="185.4" transform="rotate(-90 155 185.4)">IO3</text>
<text x="160.5" y="182.4">GND</text>
<text x="197.3" y="185.4" transform="rotate(-90 197.3 185.4)">IO4</text>
<text x="202.9" y="182.4">GND</text>
<text x="236.1" y="185.4" transform="rotate(-90 236.1 185.4)">IO5</text>
<text x="241.7" y="182.4">GND</text>
<text x="278.5" y="185.4" transform="rotate(-90 278.5 185.4)">IO6</text>
<text x="284" y="182.4">GND</text>
<text x="32.5" y="221.5">+5V</text>
<text x="35.9" y="218">+12V</text>
<text x="85.4" y="221.5">+5V</text>
<text x="88.8" y="218">+12V</text>
<text x="27.2" y="225.1">+3.3V</text>
<text x="80.1" y="225.1">+3.3V</text>
<text x="243.6" y="232.1">+3.3V</text>
<text x="262.5" y="228.6">+5V</text>
<text x="279.4" y="235.7">PWM_servo R69</text>
<text x="328.8" y="245.7">GND</text>
<text x="328.8" y="248.5">+5V</text>
<text x="14.3" y="256.8">+3.3V</text>
<text x="311.1" y="256.8">probe</text>
<text x="328.8" y="254">GND</text>
<text x="39.5" y="260.3">PWM_OUT0</text>
<text x="57.1" y="274.5">SERVO</text>
<text x="233.5" y="274.5">PWM_servo</text>
<text x="4.2" y="299.2">PWM_OUT0</text>
<text x="68.8" y="295.3">GND</text>
</g>
<g font-size="3.2" fill="#000080">
<text x="48" y="22.3">R49</text>
<text x="90.3" y="22.3">R50</text>
<text x="132.6" y="22.3">R51</text>
<text x="175" y="22.3">R52</text>
<text x="213.8" y="22.3">R53</text>
<text x="302" y="22.3">R75</text>
<text x="48" y="25.8">0603-3SW</text>
<text x="90.3" y="25.8">0603-3SW</text>
<text x="132.6" y="25.8">0603-3SW</text>
<text x="175" y="25.8">0603-3SW</text>
<text x="213.8" y="25.8">0603-3SW</text>
<text x="302" y="25.8">0603-3SW</text>
<text x="16.7" y="33.7">ADC_0/OUT0</text>
<text x="59" y="33.7">ADC_1/OUT1</text>
<text x="101.3" y="33.7">ADC_2/PWM_OUT2</text>
<text x="143.7" y="33.7">ADC_3/OUT3</text>
<text x="186" y="33.7">ADC_4/OUT4</text>
<text x="228.3" y="33.7">ADC_5/OUT5</text>
<text x="270.7" y="33.7">HVIN</text>
<text x="11.1" y="53.9">R56</text>
<text x="16.7" y="50.5">XH2.54-3</text>
<text x="53.4" y="53.9">R57</text>
<text x="59" y="50.5">XH2.54-3</text>
<text x="95.8" y="53.9">R58</text>
<text x="101.3" y="50.5">XH2.54-3</text>
<text x="138.1" y="53.9">R59</text>
<text x="143.7" y="50.5">XH2.54-3</text>
<text x="180.4" y="53.9">R60</text>
<text x="186" y="50.5">XH2.54-3</text>
<text x="222.8" y="53.9">R61</text>
<text x="228.3" y="50.5">XH2.54-3</text>
<text x="270.7" y="50.5">XH2.54-3</text>
<text x="11.1" y="57.5">4.7K 0.1% 低温漂</text>
<text x="53.4" y="57.5">4.7K 0.1% 低温漂</text>
<text x="95.8" y="57.5">4.7K 0.1% 低温漂</text>
<text x="138.1" y="57.5">4.7K 0.1% 低温漂</text>
<text x="180.4" y="57.5">4.7K 0.1% 低温漂</text>
<text x="222.8" y="57.5">4.7K 0.1% 低温漂</text>
<text x="20.7" y="62.5">C3</text>
<text x="63.1" y="62.5">C4</text>
<text x="105.4" y="62.5">C5</text>
<text x="147.7" y="62.5">C6</text>
<text x="190.1" y="62.5">C7</text>
<text x="232.4" y="62.5">C8</text>
<text x="274.7" y="62.5">C15</text>
<text x="20.7" y="69.6">10UF</text>
<text x="63.1" y="69.6">10UF</text>
<text x="105.4" y="69.6">10UF</text>
<text x="147.7" y="69.6">10UF</text>
<text x="190.1" y="69.6">10UF</text>
<text x="232.4" y="69.6">10UF</text>
<text x="274.7" y="69.6">4.7UF 50V</text>
<text x="19.6" y="76.3">1K</text>
<text x="19.6" y="72.7">R63</text>
<text x="62" y="76.3">1K</text>
<text x="62" y="72.7">R64</text>
<text x="104.3" y="76.3">1K</text>
<text x="104.3" y="72.7">R65</text>
<text x="146.6" y="76.3">1K</text>
<text x="146.6" y="72.7">R66</text>
<text x="189" y="76.3">1K</text>
<text x="189" y="72.7">R67</text>
<text x="231.3" y="76.3">1K</text>
<text x="231.3" y="72.7">R68</text>
<text x="274" y="74.5">D33</text>
<text x="274" y="78">1n4148</text>
<text x="273.6" y="88">1K</text>
<text x="273.6" y="84.5">R234</text>
<text x="58.5" y="124.6">0603-3SW</text>
<text x="58.5" y="121.1">R70</text>
<text x="100.9" y="124.6">0603-3SW</text>
<text x="100.9" y="121.1">R71</text>
<text x="143.2" y="124.6">0603-3SW</text>
<text x="143.2" y="121.1">R72</text>
<text x="182" y="124.6">0603-3SW</text>
<text x="182" y="121.1">R73</text>
<text x="227.9" y="124.6">0603-3SW</text>
<text x="227.9" y="121.1">R74</text>
<text x="266.7" y="124.6">0603-3SW</text>
<text x="266.7" y="121.1">R235</text>
<text x="309" y="124.6">0603-3SW</text>
<text x="309" y="121.1">R236</text>
<text x="27.2" y="132.5">IO0</text>
<text x="69.6" y="132.5">IO1</text>
<text x="111.9" y="132.5">IO2</text>
<text x="154.2" y="132.5">IO3</text>
<text x="196.6" y="132.5">IO4</text>
<text x="235.4" y="132.5">IO5</text>
<text x="277.7" y="132.5">IO6</text>
<text x="27.2" y="149.2">XH2.54-3</text>
<text x="69.6" y="149.2">XH2.54-3</text>
<text x="111.9" y="149.2">XH2.54-3</text>
<text x="154.2" y="149.2">XH2.54-3</text>
<text x="196.6" y="149.2">XH2.54-3</text>
<text x="235.4" y="149.2">XH2.54-3</text>
<text x="277.7" y="149.2">XH2.54-3</text>
<text x="21.7" y="152.7">R76</text>
<text x="64" y="152.7">R77</text>
<text x="106.3" y="152.7">R78</text>
<text x="148.7" y="152.7">R79</text>
<text x="191" y="152.7">R80</text>
<text x="229.8" y="152.7">R238</text>
<text x="272.2" y="152.7">R239</text>
<text x="21.7" y="156.2">10K</text>
<text x="31.3" y="161.3">C10</text>
<text x="64" y="156.2">10K</text>
<text x="73.6" y="161.3">C11</text>
<text x="106.3" y="156.2">10K</text>
<text x="116" y="161.3">C12</text>
<text x="148.7" y="156.2">10K</text>
<text x="158.3" y="161.3">C13</text>
<text x="191" y="156.2">10K</text>
<text x="200.6" y="161.3">C14</text>
<text x="229.8" y="156.2">10K</text>
<text x="239.4" y="161.3">C45</text>
<text x="272.2" y="156.2">10K</text>
<text x="281.8" y="161.3">C46</text>
<text x="30.2" y="171.5">R81</text>
<text x="31.3" y="168.3">10UF</text>
<text x="72.6" y="171.5">R82</text>
<text x="73.6" y="168.3">10UF</text>
<text x="114.9" y="171.5">R83</text>
<text x="116" y="168.3">10UF</text>
<text x="157.2" y="171.5">R84</text>
<text x="158.3" y="168.3">10UF</text>
<text x="199.6" y="171.5">R85</text>
<text x="200.6" y="168.3">10UF</text>
<text x="238.4" y="171.5">R241</text>
<text x="239.4" y="168.3">10UF</text>
<text x="280.7" y="171.5">R242</text>
<text x="281.8" y="168.3">10UF</text>
<text x="30.2" y="175">1K</text>
<text x="72.6" y="175">1K</text>
<text x="114.9" y="175">1K</text>
<text x="157.2" y="175">1K</text>
<text x="199.6" y="175">1K</text>
<text x="238.4" y="175">1K</text>
<text x="280.7" y="175">1K</text>
<text x="40.9" y="234">R86</text>
<text x="93.8" y="234">R87</text>
<text x="40.9" y="237.5">0603-3SW</text>
<text x="93.8" y="237.5">0603-3SW</text>
<text x="293.5" y="239.8">0R-DNP</text>
<text x="62.5" y="245.4">IN7/PWM_OUT1</text>
<text x="249" y="245.5">R99</text>
<text x="266.7" y="243.5">R98</text>
<text x="344.1" y="245">BL-TOUCH1</text>
<text x="249" y="249">10K</text>
<text x="266.7" y="247">806R</text>
<text x="276" y="249">R137</text>
<text x="276" y="255.1">0R</text>
<text x="321.8" y="256.1">R138</text>
<text x="53.7" y="263.1">R90</text>
<text x="62.5" y="262.1">XH2.54-3</text>
<text x="268.3" y="261.8">AO3400</text>
<text x="268.3" y="258.3">Q36</text>
<text x="321.8" y="262.2">1K</text>
<text x="344.1" y="262.2">1*5P</text>
<text x="37.4" y="268.1">R92</text>
<text x="50.1" y="268">0R-DNP</text>
<text x="19.7" y="273.7">10K</text>
<text x="19.7" y="270.2">R94</text>
<text x="37.4" y="271.7">806R</text>
<text x="46.7" y="273.7">R96</text>
<text x="46.7" y="279.8">0R</text>
<text x="39" y="286.5">AO3400</text>
<text x="39" y="283">Q1</text>
<text x="439.9" y="296.3">=organization</text>
<text x="439.9" y="299.8">=address1</text>
<text x="439.9" y="303.3">=address2</text>
<text x="439.9" y="306.8">=address3</text>
<text x="360.5" y="313.9">=DocumentFullPathAndName</text>
</g>
<g font-size="3.2">
<text x="346.9" y="247.9">1</text>
<text x="346.9" y="250.7">2</text>
<text x="264.6" y="253.4" transform="rotate(-90 264.6 253.4)">3</text>
<text x="346.9" y="253.5">3</text>
<text x="346.9" y="256.3">4</text>
<text x="256.4" y="258.8">1</text>
<text x="346.9" y="259">5</text>
<text x="264.6" y="267" transform="rotate(-90 264.6 267)">2</text>
<text x="35.3" y="278" transform="rotate(-90 35.3 278)">3</text>
<text x="27.1" y="283.5">1</text>
<text x="35.3" y="291.7" transform="rotate(-90 35.3 291.7)">2</text>
<text x="351.7" y="298">Title</text>
<text x="351.7" y="305.1">Size:</text>
<text x="376.4" y="305.1">Number:</text>
<text x="408.2" y="305.1">Revision:</text>
<text x="351.7" y="310.4">Date: =CurrentDate</text>
<text x="381.7" y="310.4">Time: =CurrentTimeSheet=sheetnumber</text>
<text x="420.2" y="310.4">of =sheettotal =address4</text>
<text x="351.7" y="313.9">File:</text>
</g>
</svg>
